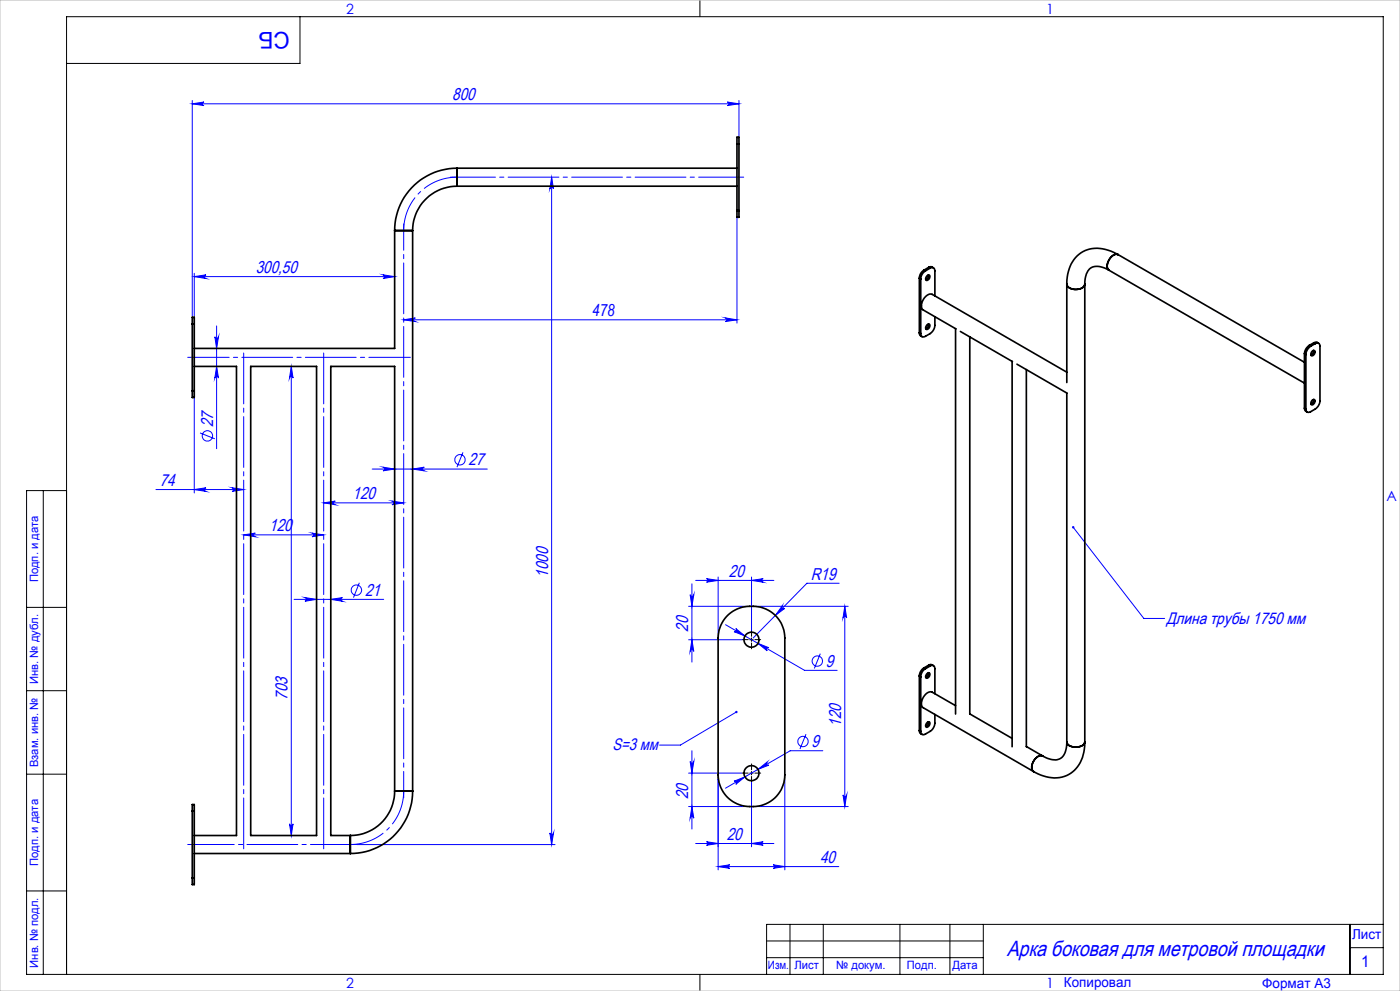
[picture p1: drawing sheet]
<svg xmlns="http://www.w3.org/2000/svg" width="420mm" height="297mm" viewBox="0 0 420 297" stroke-linecap="round" stroke-linejoin="round" font-family="sans-serif">
<g fill="none" stroke="#00f" stroke-width=".3">
<path d="M57.7 30.1v65M57.7 31.1h164M57.7 31.1l3.5-.5a.53 .53 0 0 0-.5 .5 .53 .53 0 0 0 .5 .5zM218.2 30.6l3.5 .5-3.5 .5a.53 .53 0 0 0 .5-.5 .53 .53 0 0 0-.5-.5zM221.7 30.1v11M165.5 53.1v200M165.5 53.1l.6 3.5a.55 .55 0 0 0-.6-.5 .55 .55 0 0 0-.5 .5zM221.1 65.1v31.7M58.3 81.9v13.2M58.3 82.9h60.1M58.3 82.9l3.5-.5a.55 .55 0 0 0-.5 .5 .55 .55 0 0 0 .5 .6zM65 97.7v36.8"/>
<path d="M114.9 82.4l3.5 .5-3.5 .6a.55 .55 0 0 0 .5-.6 .55 .55 0 0 0-.5-.5zM121.1 95.8l3.5-.5a.55 .55 0 0 0-.5 .5 .55 .55 0 0 0 .5 .6zM121.1 95.8h100M217.6 95.3l3.5 .5-3.5 .6a.55 .55 0 0 0 .5-.6 .55 .55 0 0 0-.5-.5zM58.3 119.1v28.6M64.5 100.9a.55 .55 0 0 0 .5 .5 .55 .55 0 0 0 .5-.5l-.5 3.5zM65 109.8l.5 3.5a.55 .55 0 0 0-.5-.5 .55 .55 0 0 0-.5 .5zM87.4 109.8l.5 3.5a.53 .53 0 0 0-.5-.5 .53 .53 0 0 0-.5 .5zM87.4 109.8v140.6M60 129.7l4.5 1.8M138.9 135.6l-1.8 4.4M46.8 146.7h26.3"/>
<path d="M58.3 146.7l3.5-.5a.55 .55 0 0 0-.5 .5 .55 .55 0 0 0 .5 .6zM69.6 146.2l3.5 .5-3.5 .6a.55 .55 0 0 0 .5-.6 .55 .55 0 0 0-.5-.5zM93.6 159.8l3.5 .5-3.5 .6a.55 .55 0 0 0 .5-.6 .55 .55 0 0 0-.5-.5zM97.1 150.7h24M97.1 150.7l3.5-.5a.55 .55 0 0 0-.5 .5 .55 .55 0 0 0 .5 .6zM111.7 140.6h34.5M114.9 140l3.5 .6-3.5 .5a.55 .55 0 0 0 .5-.5 .55 .55 0 0 0-.5-.6zM117.6 150.2l3.5 .5-3.5 .6a.55 .55 0 0 0 .5-.6 .55 .55 0 0 0-.5-.5zM123.8 140.6l3.5-.6a.55 .55 0 0 0-.5 .6 .55 .55 0 0 0 .5 .5zM321.9 158l21.2 27.3h6.3M73.1 160.3h24M73.1 160.3l3.5-.5a.55 .55 0 0 0-.5 .5 .55 .55 0 0 0 .5 .6z"/>
<path d="M88.2 179.6h26.9M91.5 179.1l3.5 .5-3.5 .6a.55 .55 0 0 0 .5-.6 .55 .55 0 0 0-.5-.5zM99.2 179.6l3.5-.5a.55 .55 0 0 0-.5 .5 .55 .55 0 0 0 .5 .6zM107.8 174.7l-1.8 4.4M207 178.2a.55 .55 0 0 0 .6 .5 .55 .55 0 0 0 .5-.5l-.5 3.5zM207.6 175v23.4M208.7 174h23.5M211.9 173.4l3.5 .6-3.5 .5a.53 .53 0 0 0 .5-.5 .53 .53 0 0 0-.5-.6zM215.4 172.9v18.3M225.5 172.9v16M225.5 174l3.5-.6a.53 .53 0 0 0-.6 .6 .53 .53 0 0 0 .6 .5zM251.7 174.8h-9.6l-16.1 16.4"/>
<path d="M206.6 181.7h18.3M206.6 191.7h16.1M207.6 191.7l.5 3.5a.55 .55 0 0 0-.5-.5 .55 .55 0 0 0-.6 .5zM217.7 187.2l23.7 13.7h9.7M220.7 188.4l2.8 2.2-3.3-1.3a.53 .53 0 0 0 .7-.2 .53 .53 0 0 0-.2-.7zM226 181.7h28.5M227.4 192.8l3.3 1.3a.53 .53 0 0 0-.7 .2 .53 .53 0 0 0 .2 .7zM234.7 181.6a.54 .54 0 0 0 0 .7 .54 .54 0 0 0 .7 0l-2.8 2.1zM246.1 195.9l-1.8 4.4M253.4 181.7v60M253.4 181.7l.6 3.5a.55 .55 0 0 0-.5-.5 .55 .55 0 0 0-.6 .5zM220.9 213.4l-16.8 9.9h-6.2"/>
<path d="M206.6 231.7h16.1M207 228.2a.55 .55 0 0 0 .6 .5 .55 .55 0 0 0 .5-.5l-.5 3.5zM207.6 225v23.5M215.4 232.2v28.5M220.2 234.1l3.3-1.3-2.8 2.3a.53 .53 0 0 0 .2-.8 .53 .53 0 0 0-.7-.2zM225.5 234.5v19.3M227.4 230.6l2.8-2.2a.53 .53 0 0 0-.2 .7 .53 .53 0 0 0 .7 .2zM235.4 232.2v28.5M241.8 220l-1.8 4.5M246.8 225h-9.7l-19.4 11.2M252.9 238.2a.55 .55 0 0 0 .6 .5 .55 .55 0 0 0 .5-.5l-.6 3.5zM86.9 246.9a.53 .53 0 0 0 .5 .5 .53 .53 0 0 0 .5-.5l-.5 3.5z"/>
<path d="M107.1 253.1h59.4M165 249.6a.55 .55 0 0 0 .5 .5 .55 .55 0 0 0 .6-.5l-.6 3.5zM206.6 241.7h18.3M207.6 241.7l.5 3.5a.55 .55 0 0 0-.5-.5 .55 .55 0 0 0-.6 .5zM208.7 252.8h23.5M211.9 252.3l3.5 .5-3.5 .5a.53 .53 0 0 0 .5-.5 .53 .53 0 0 0-.5-.5zM215.4 259.7l3.5-.5a.53 .53 0 0 0-.5 .5 .53 .53 0 0 0 .5 .5zM215.4 259.7h36.2M225.5 252.8l3.5-.5a.53 .53 0 0 0-.6 .5 .53 .53 0 0 0 .6 .5zM226 241.7h28.5M232 259.2l3.4 .5-3.4 .5a.53 .53 0 0 0 .5-.5 .53 .53 0 0 0-.5-.5z"/>
<circle cx="62.2" cy="130.6" r="1.55"/>
<circle cx="138" cy="137.8" r="1.55"/>
<circle cx="106.9" cy="176.9" r="1.55"/>
<circle cx="245.2" cy="198.1" r="1.56"/>
<circle cx="240.9" cy="222.2" r="1.55"/>
</g>
<path d="M137.1 53.1a16 16 0 0 0-16 16M105.1 253.1a16 16 0 0 0 16-16" fill="none" stroke="#00f" stroke-width=".3" stroke-dasharray="15.2 1.3 1.3 1.3" stroke-dashoffset="4.6" stroke-linecap="butt"/>
<path d="M224.5 191.7h-1.8M225.5 190.7v-1.8M225.5 192.7v1.7M226.5 191.7h1.7M224.5 231.7h-1.8M225.5 230.7v-1.8M225.5 232.7v1.7M226.5 231.7h1.7" fill="none" stroke="#000" stroke-width=".3" stroke-dasharray="15.2 1.3 1.3 1.3"/>
<g fill="none" stroke="#000" stroke-width=".3">
<path d="M90 5v14h-70M210 0v5M13 147v145M20 147h-12v145h407v-287h-395v287M8 182h12M224.9 191.7h1.1M225.5 191.2v1M8 207h12M8 232h12M224.9 231.7h1.1M225.5 231.2v1M8 267h12"/>
<path d="M237 277v15M247 277v15M270 277v15M285 277v15M295 277v15M405 277v15M415 277h-185v15M210 292v5M230 282h65M230 287h65M405 284h10"/>
</g>
<path d="M121.1 67.1v172" fill="none" stroke="#00f" stroke-width=".3" stroke-dasharray="15.2 1.3 1.3 1.3" stroke-dashoffset="7.3"/>
<path d="M223.1 53.1h-88" fill="none" stroke="#00f" stroke-width=".3" stroke-dasharray="15.2 1.3 1.3 1.3" stroke-dashoffset="1.7"/>
<path d="M107.1 253.1h-50.8" fill="none" stroke="#00f" stroke-width=".3" stroke-dasharray="15.2 1.3 1.3 1.3" stroke-dashoffset="1.3"/>
<path d="M56.3 107.1h66.8" fill="none" stroke="#00f" stroke-width=".3" stroke-dasharray="15.2 1.3 1.3 1.3" stroke-dashoffset="2.8"/>
<path d="M73.1 255.1v-150M97.1 255.1v-150" fill="none" stroke="#00f" stroke-width=".3" stroke-dasharray="15.2 1.3 1.3 1.3" stroke-dashoffset="-.7"/>
<path d="M0 0h420v297h-420z" fill="none" stroke="#c0c0c0" stroke-width=".3"/>
<g fill="#00f">
<path d="M220.6 213.2a.36 .36 0 0 0 .3 .5 .36 .36 0 0 0 .3-.5l-.3 .2 .3-.2-.1-.1zM321.7 157.7a.37 .37 0 0 0 0 .7 .37 .37 0 0 0 .6-.3 .37 .37 0 0 0-.5-.4l.1 .3z"/>
<path d="M225.5 174l3.5-.6a.53 .53 0 0 0-.6 .6 .53 .53 0 0 0 .6 .5zM211.9 173.4l3.5 .6-3.5 .5a.53 .53 0 0 0 .5-.5 .53 .53 0 0 0-.5-.6zM225.5 252.8l3.5-.5a.53 .53 0 0 0-.6 .5 .53 .53 0 0 0 .6 .5zM211.9 252.3l3.5 .5-3.5 .5a.53 .53 0 0 0 .5-.5 .53 .53 0 0 0-.5-.5z"/>
<path d="M114.9 82.4l3.5 .5-3.5 .6a.55 .55 0 0 0 .5-.6 .55 .55 0 0 0-.5-.5zM58.3 82.9l3.5-.5a.55 .55 0 0 0-.5 .5 .55 .55 0 0 0 .5 .6zM218.2 30.6l3.5 .5-3.5 .5a.53 .53 0 0 0 .5-.5 .53 .53 0 0 0-.5-.5zM57.7 31.1l3.5-.5a.53 .53 0 0 0-.5 .5 .53 .53 0 0 0 .5 .5z"/>
<path d="M220.7 188.4a.53 .53 0 0 1 .2 .7 .53 .53 0 0 1-.7 .2l3.3 1.3zM227.4 192.8l2.8 2.2a.53 .53 0 0 1-.2-.7 .53 .53 0 0 1 .7-.2zM220.2 234.1a.53 .53 0 0 1 .7 .2 .53 .53 0 0 1-.2 .8l2.8-2.3zM227.4 230.6l3.3-1.3a.53 .53 0 0 1-.7-.2 .53 .53 0 0 1 .2-.7zM234.7 181.6l-2.1 2.8 2.8-2.1a.54 .54 0 0 1-.7 0 .54 .54 0 0 1 0-.7zM114.9 140l3.5 .6-3.5 .5a.55 .55 0 0 0 .5-.5 .55 .55 0 0 0-.5-.6zM123.8 140.6l3.5-.6a.55 .55 0 0 0-.5 .6 .55 .55 0 0 0 .5 .5zM97.1 150.7l3.5-.5a.55 .55 0 0 0-.5 .5 .55 .55 0 0 0 .5 .6zM117.6 150.2l3.5 .5-3.5 .6a.55 .55 0 0 0 .5-.6 .55 .55 0 0 0-.5-.5zM121.1 95.8l3.5-.5a.55 .55 0 0 0-.5 .5 .55 .55 0 0 0 .5 .6zM217.6 95.3l3.5 .5-3.5 .6a.55 .55 0 0 0 .5-.6 .55 .55 0 0 0-.5-.5z"/>
<path d="M73.1 160.3l3.5-.5a.55 .55 0 0 0-.5 .5 .55 .55 0 0 0 .5 .6zM93.6 159.8l3.5 .5-3.5 .6a.55 .55 0 0 0 .5-.6 .55 .55 0 0 0-.5-.5z"/>
<path d="M91.5 179.1l3.5 .5-3.5 .6a.55 .55 0 0 0 .5-.6 .55 .55 0 0 0-.5-.5zM99.2 179.6l3.5-.5a.55 .55 0 0 0-.5 .5 .55 .55 0 0 0 .5 .6z"/>
<path d="M69.6 146.2l3.5 .5-3.5 .6a.55 .55 0 0 0 .5-.6 .55 .55 0 0 0-.5-.5zM58.3 146.7l3.5-.5a.55 .55 0 0 0-.5 .5 .55 .55 0 0 0 .5 .6z"/>
<path d="M252.9 238.2a.55 .55 0 0 0 .6 .5 .55 .55 0 0 0 .5-.5l-.6 3.5zM253.4 181.7l.6 3.5a.55 .55 0 0 0-.5-.5 .55 .55 0 0 0-.6 .5zM207.6 191.7l.5 3.5a.55 .55 0 0 0-.5-.5 .55 .55 0 0 0-.6 .5zM207 178.2a.55 .55 0 0 0 .6 .5 .55 .55 0 0 0 .5-.5l-.5 3.5z"/>
<path d="M207 228.2a.55 .55 0 0 0 .6 .5 .55 .55 0 0 0 .5-.5l-.5 3.5zM207.6 241.7l.5 3.5a.55 .55 0 0 0-.5-.5 .55 .55 0 0 0-.6 .5zM165.5 53.1l.6 3.5a.55 .55 0 0 0-.6-.5 .55 .55 0 0 0-.5 .5zM165 249.6a.55 .55 0 0 0 .5 .5 .55 .55 0 0 0 .6-.5l-.6 3.5zM87.4 109.8l.5 3.5a.53 .53 0 0 0-.5-.5 .53 .53 0 0 0-.5 .5zM86.9 246.9a.53 .53 0 0 0 .5 .5 .53 .53 0 0 0 .5-.5l-.5 3.5zM64.5 100.9a.55 .55 0 0 0 .5 .5 .55 .55 0 0 0 .5-.5l-.5 3.5zM65 109.8l.5 3.5a.55 .55 0 0 0-.5-.5 .55 .55 0 0 0-.5 .5z"/>
<path d="M215.4 259.7l3.5-.5a.53 .53 0 0 0-.5 .5 .53 .53 0 0 0 .5 .5zM232 259.2l3.4 .5-3.4 .5a.53 .53 0 0 0 .5-.5 .53 .53 0 0 0-.5-.5z"/>
</g>
<g fill="none" stroke="#000" stroke-width=".5">
<path d="M137.1 55.8a13.3 13.3 0 0 0-13.3 13.3M137.1 50.4a18.7 18.7 0 0 0-18.7 18.7M137.1 50.4v5.4M137.1 55.8h84M137.1 50.4h84M221.1 43.1v-2h.6v2M221.1 43.1h.6M221.1 43.1v20M221.7 43.1v20M118.4 69.1h5.4M118.4 69.1v35.3h-60.1M123.8 69.1v168"/>
<path d="M221.1 63.1v2h.6v-2M221.1 63.1h.6M335.4 76.3a10.6 10.6 0 0 0-11.2-.5 10.9 10.9 0 0 0-4.2 9.4M335.4 76.3a2.74 2.74 0 0 0-3 2.3 1.96 1.96 0 0 0 .3 2.4M335.4 76.3l55.9 32.3M57.7 97.1v-2h.6v2M57.7 97.1h.6M57.7 97.1v20M58.3 97.1v20M275.8 99.7l.2 .8 .6 .4M275.8 83.4l.4 .2M275.8 99.7l.4 .3"/>
<path d="M275.8 83.4v16.3M276.2 83.6v16.4M277.2 81a2.85 2.85 0 0 0-1.4 2.4M277.2 81l.4 .2M277.6 81.2a2.97 2.97 0 0 0-1.4 2.4M278.1 97.4a.52 .52 0 0 1 .8-.2 .52 .52 0 0 1 0 .8 .6 .6 0 0 1-.5 .7 .6 .6 0 0 1-.7-.4zM278.1 82.7a.52 .52 0 0 1 .8-.2 .52 .52 0 0 1 0 .8 .6 .6 0 0 1-.5 .7 .6 .6 0 0 1-.7-.4zM278.5 82.4a1.26 1.26 0 0 1-.8 1.4M278.5 97.1a1.25 1.25 0 0 1-.8 1.4M278.6 80.1l.8-.2 .6 .4M278.6 80.1l.4 .3M278.6 80.1l-1.4 .9"/>
<path d="M279 80.4a.88 .88 0 0 1 1-.1 .88 .88 0 0 1 .5 .9v7.5M279 80.4l-1.4 .8M280.5 94.9v2.6a3.2 3.2 0 0 1-1.5 2.5l-1.4 .8a.85 .85 0 0 1-1 .1 .85 .85 0 0 1-.4-.9M286.7 98.5v115.5M286.8 98.6l-9.8-5.7a2.78 2.78 0 0 1 .6-3.9 1.79 1.79 0 0 1 2.1-.8l40.3 23.3M288.1 99.3l15.6 9.1M320 85.2a2.94 2.94 0 0 0 4.1 1.3l1.2-.7 .1-.6M320 85.2v29.4M325.4 85.2v137.2M332.7 81a4.9 4.9 0 0 0-5.9-.3 6.8 6.8 0 0 0-1.4 4.5M332.7 81l58.6 33.8M57.7 117.1v2h.6v-2"/>
<path d="M57.7 117.1h.6M58.3 109.8h12.6v140.6h-12.6M75.2 109.8h19.8v140.6h-19.8zM290.9 101v113l12.7 7.3M303.6 108.3v115.5M305.1 109.1l14.9 8.7v104.6M307.9 110.8v113M391.3 106l.5 .3M391.3 106v16.3M391.8 106.3v16.3M392.7 103.5a3.2 3.2 0 0 0-1.4 2.5M392.7 103.5l.5 .3"/>
<path d="M393.2 103.8a3.2 3.2 0 0 0-1.4 2.5M393.6 105.3a.52 .52 0 0 1 .8-.2 .52 .52 0 0 1 0 .8 .6 .6 0 0 1-.5 .7 .6 .6 0 0 1-.7-.4zM394.1 105a1.25 1.25 0 0 1-.8 1.4M394.1 119.7a1.25 1.25 0 0 1-.8 1.4M394.2 102.7l.7-.2 .7 .4M394.2 102.7l.4 .3M394.2 102.7l-1.5 .8M394.6 103a.86 .86 0 0 1 1-.1 .86 .86 0 0 1 .4 .9v16.3a3.2 3.2 0 0 1-1.4 2.5l-1.4 .8a.86 .86 0 0 1-1 .1 .86 .86 0 0 1-.4-.9M394.6 103l-1.4 .8M391.3 122.3l.3 .8 .6 .4M391.3 122.3l.5 .3M393.6 120l.4-.2a.58 .58 0 0 1 .6 .4 .58 .58 0 0 1-.3 .7 .56 .56 0 0 1-.8 .4 .56 .56 0 0 1-.2-.9z"/>
<path d="M218.5 184.2a10.1 10.1 0 0 1 16.9 6.2v41.8a9.8 9.8 0 0 1-12 9.4 9.5 9.5 0 0 1-8-9.4v-41a9.6 9.6 0 0 1 3.1-7zM278.6 199.4l.6-.3 .8 .4M278.6 199.4l.4 .2M278.6 199.4l-1.4 .8M279 199.6a.86 .86 0 0 1 1-.1 .86 .86 0 0 1 .5 .9v7.5M279 199.6l-1.4 .8M275.8 218.9l.2 .8 .6 .4M275.8 202.6v16.3M275.8 202.6l.4 .2M275.8 218.9l.4 .3M276.2 202.8v16.4M277.2 200.2a2.97 2.97 0 0 0-1.4 2.4"/>
<path d="M277.2 200.2l.4 .2M277.6 200.4a2.97 2.97 0 0 0-1.4 2.4M278.1 201.9a.52 .52 0 0 1 .8-.2 .52 .52 0 0 1 0 .8 .67 .67 0 0 1-.4 .7 .67 .67 0 0 1-.8-.2zM278.1 216.6a.52 .52 0 0 1 .8-.2 .52 .52 0 0 1 0 .8 .6 .6 0 0 1-.5 .7 .6 .6 0 0 1-.7-.4zM278.5 201.6a1.25 1.25 0 0 1-.8 1.4M278.5 216.3a1.25 1.25 0 0 1-.8 1.4M280.5 214.1v2.6a3.2 3.2 0 0 1-1.5 2.5l-1.4 .8a.85 .85 0 0 1-1 .1 .85 .85 0 0 1-.4-.9M286.7 211.5l-7-4a2.65 2.65 0 0 0-3.1 2.2 1.86 1.86 0 0 0 .4 2.4l33.1 19.1M118.4 237.1a13.3 13.3 0 0 1-13.3 13.3M118.4 237.1h5.4M118.4 237.1v-127.3h-19.2v140.6h5.9M123.8 237.1a18.7 18.7 0 0 1-18.7 18.7"/>
<path d="M307.9 223.7l4.9 2.9M312.8 226.6a2.82 2.82 0 0 0-3.2 2.6l-.1 1.2 .6 .8M320 222.4a5.2 5.2 0 0 1-2.3 5.1 5.8 5.8 0 0 1-4.9-.9M320 222.4a2.94 2.94 0 0 0 4.1 1.3l.9-.5 .4-.8M325.4 222.4a10.1 10.1 0 0 1-6.1 10.3 11.4 11.4 0 0 1-9.2-1.5M57.7 243.1v-2h.6v2M57.7 243.1v20M57.7 243.1h.6M58.3 255.8h46.8M58.3 243.1v20M105.1 250.4v5.4M57.7 263.1v2h.6v-2"/>
<path d="M57.7 263.1h.6"/>
<circle cx="225.4" cy="191.7" r="2.24"/>
<circle cx="225.4" cy="231.7" r="2.24"/>
</g>
<text font-size="6.9" fill="#00f" x="86.9" y="9.4" transform="rotate(-180 86.9 9.4)">СБ</text>
<text font-size="6.6" fill="#00f" x="302" y="286.5">Арка боковая для метровой площадки</text>
<g font-size="5.1" fill="#00f">
<text x="135.7" y="30">800</text>
<text x="76.7" y="81.8">300,50</text>
<text x="63.9" y="128.1" transform="rotate(-90 63.9 128.1)">27</text>
<text x="140.6" y="139.4">27</text>
<text x="47.9" y="145.6">74</text>
<text x="105.8" y="149.6">120</text>
<text x="80.8" y="159.2">120</text>
<text x="164.4" y="173.1" transform="rotate(-90 164.4 173.1)">1000</text>
<text x="218.7" y="172.8">20</text>
<text x="243.2" y="173.7">R19</text>
<text x="109.5" y="178.5">21</text>
<text x="206.5" y="189.3" transform="rotate(-90 206.5 189.3)">20</text>
<text x="247.8" y="199.8">9</text>
<text x="86.3" y="209.7" transform="rotate(-90 86.3 209.7)">703</text>
<text x="252.4" y="217.8" transform="rotate(-90 252.4 217.8)">120</text>
<text x="243.5" y="223.9">9</text>
<text x="206.5" y="239.5" transform="rotate(-90 206.5 239.5)">20</text>
<text x="218" y="251.7">20</text>
<text x="246" y="258.6">40</text>
</g>
<g font-size="5" fill="#00f">
<text x="349.9" y="187">Длина трубы 1750 мм</text>
<text x="183.8" y="224.9">S=3 мм</text>
</g>
<text font-size="4.9" fill="#00f" x="177.7" y="94.7">478</text>
<text font-size="4.8" fill="#00f" x="408.3" y="289.7">1</text>
<g font-size="4.2" fill="#00f">
<text x="103.8" y="4.2">2</text>
<text x="313.8" y="4.2">1</text>
<text x="415.9" y="150.2">A</text>
<text x="103.8" y="296.2">2</text>
<text x="313.8" y="296.2">1</text>
</g>
<g font-size="4.1" fill="#00f">
<text x="405.6" y="281.5">Лист</text>
<text x="319.2" y="295.9">Копировал</text>
<text x="378.7" y="296">Формат А3</text>
</g>
<g font-size="3.4" fill="#00f">
<text x="11.4" y="174.5" transform="rotate(-90 11.4 174.5)">Подп. и дата</text>
<text x="11.4" y="205" transform="rotate(-90 11.4 205)">Инв. № дубл.</text>
<text x="11.4" y="229.9" transform="rotate(-90 11.4 229.9)">Взам. инв. №</text>
<text x="11.4" y="259.5" transform="rotate(-90 11.4 259.5)">Подп. и дата</text>
<text x="11.4" y="290" transform="rotate(-90 11.4 290)">Инв. № подл.</text>
<text x="230.4" y="290.4">Изм.</text>
<text x="238.3" y="290.4">Лист</text>
<text x="250.9" y="290.4">№ докум.</text>
<text x="272.1" y="290.4">Подп.</text>
<text x="285.7" y="290.5">Дата</text>
</g>
</svg>
